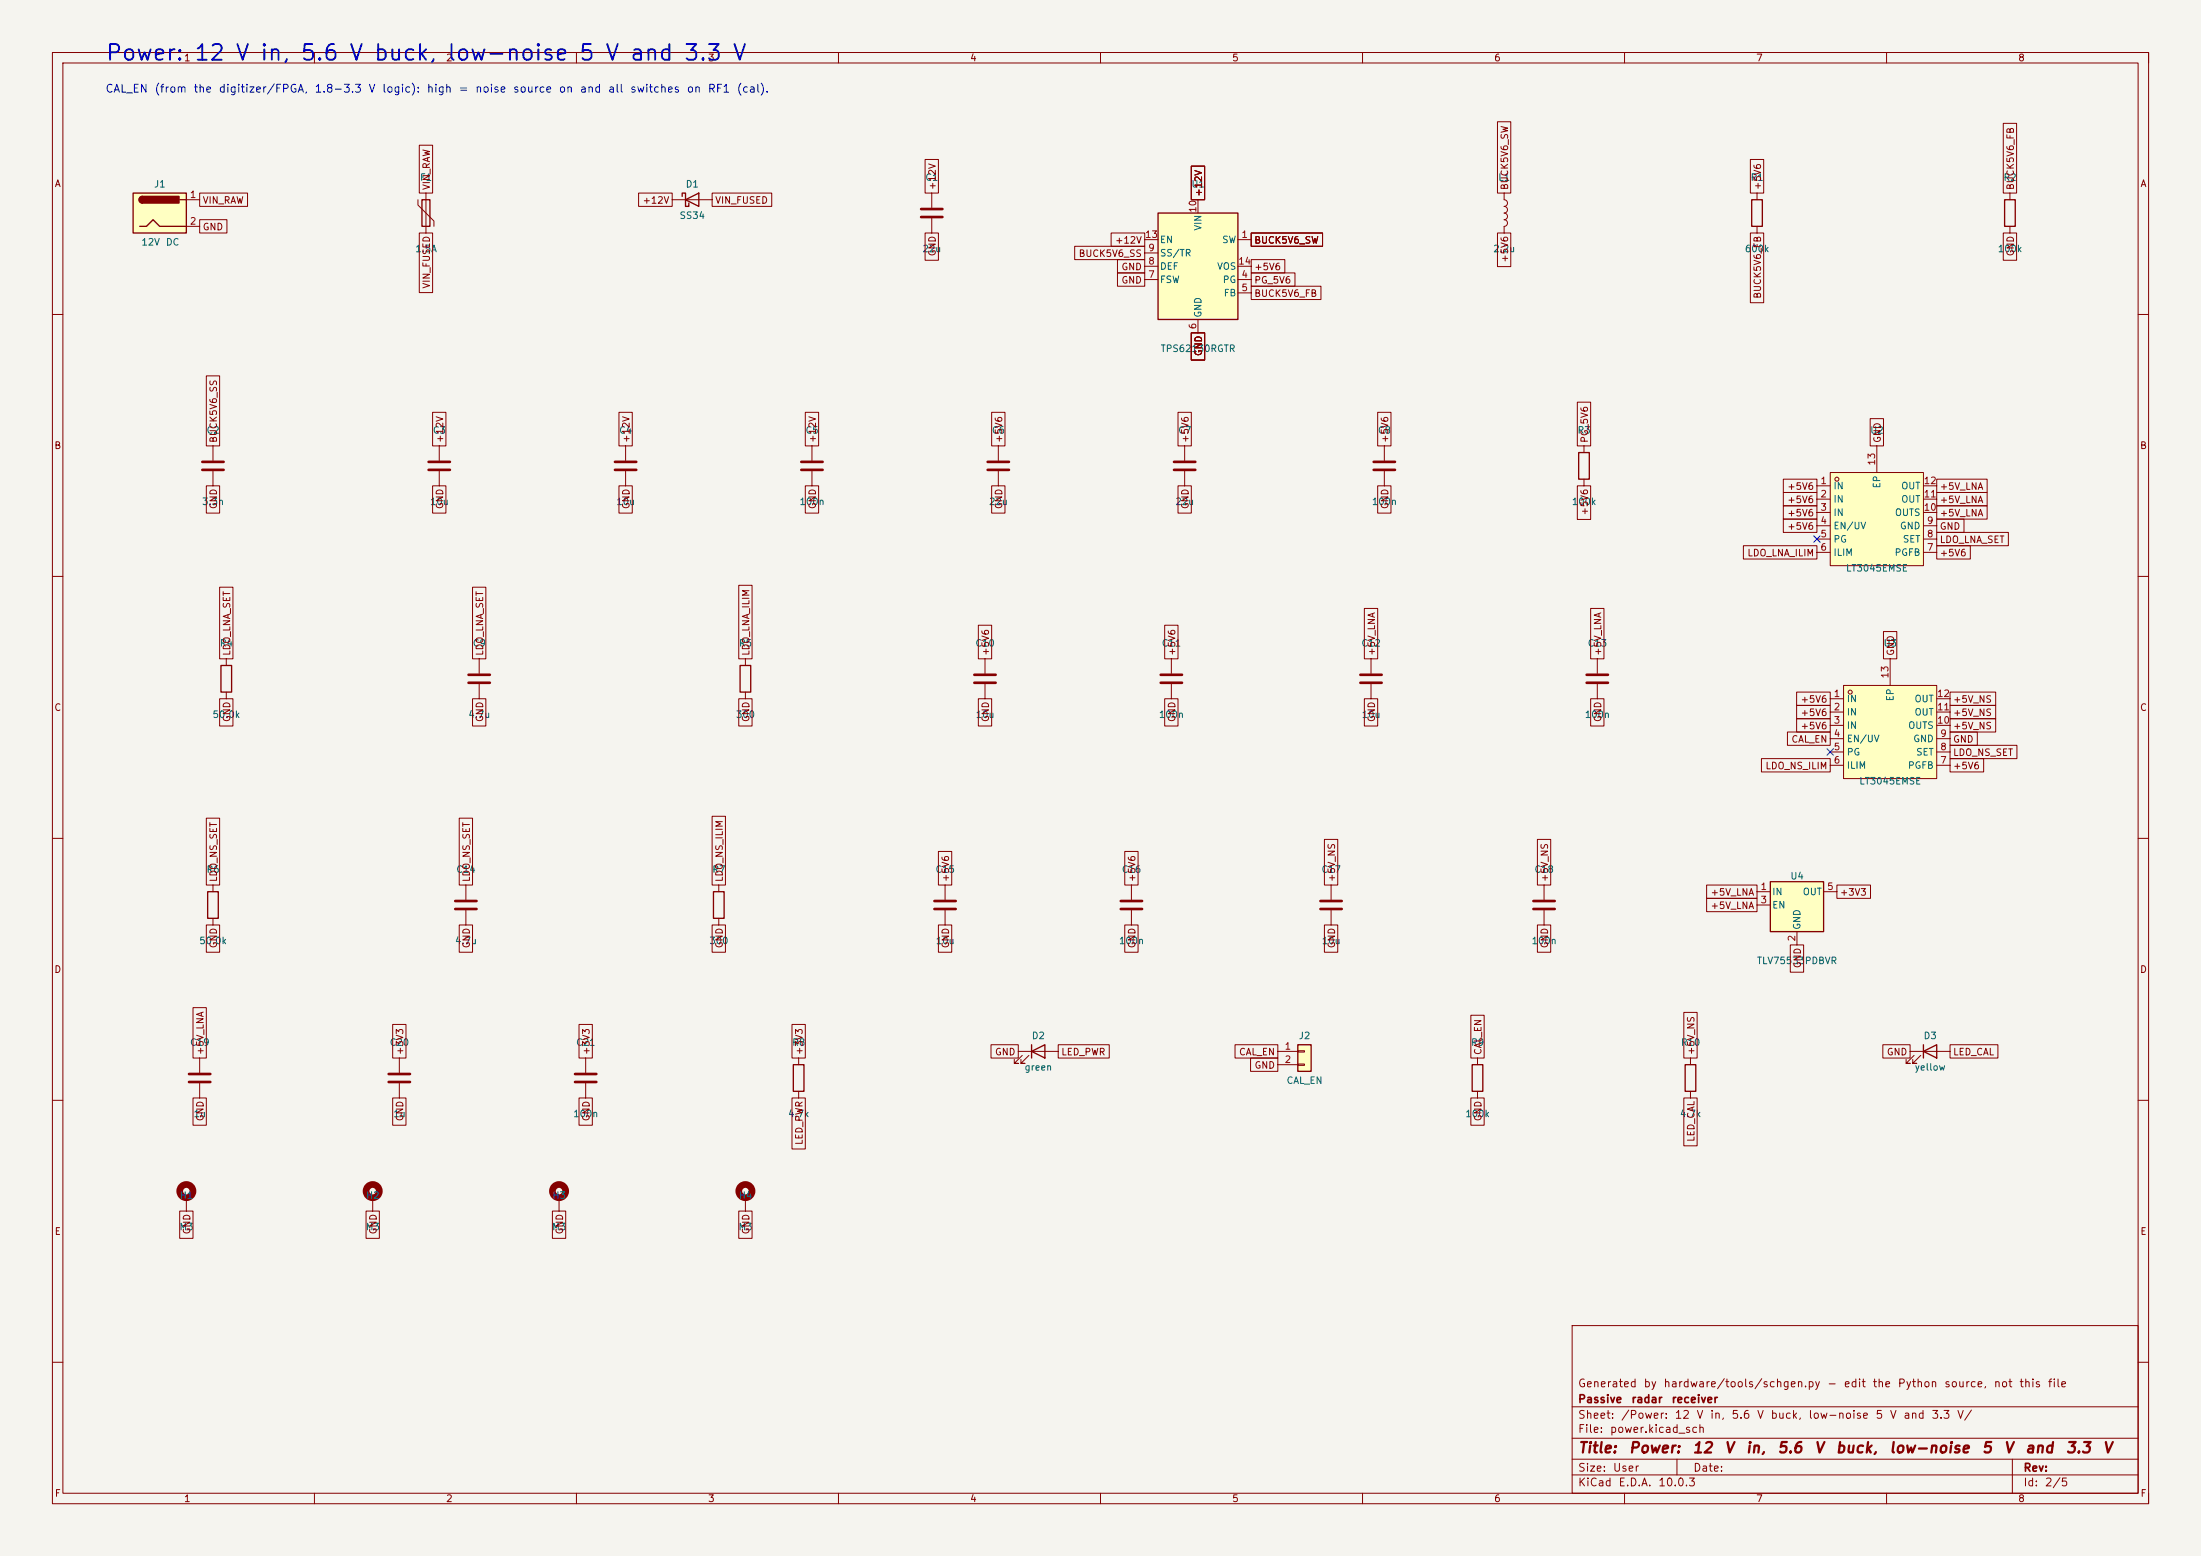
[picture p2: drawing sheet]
<svg xmlns="http://www.w3.org/2000/svg" width="420mm" height="297mm" viewBox="0 0 420 297" stroke-linecap="round" stroke-linejoin="round" font-family="sans-serif">
<path d="M0 0h420v297h-420z" fill="#f5f4ef" stroke="#f5f4ef" stroke-width=".19"/>
<g fill="none" stroke="#840000" stroke-width=".19">
<path d="M10 10h400v277h-400zM12 12h396v273h-396zM60 10v2M110 10v2M160 10v2M210 10v2M260 10v2M310 10v2M360 10v2M410 10v2M177.8 36.9v2.7M287 36.9v1.2a.64 .64 0 0 1 .7 .7 .64 .64 0 0 1-.7 .6 .64 .64 0 0 1 .7 .6 .64 .64 0 0 1-.7 .7"/>
<path d="M177.8 41.7v2.8M287 40.7a.64 .64 0 0 1 .7 .6 .64 .64 0 0 1-.7 .6 .63 .63 0 0 1 .7 .7 .63 .63 0 0 1-.7 .6v1.3M10 60h2M408 60h2M226.1 85.1v2.8M226.1 89.9v2.8M264.2 85.1v2.8M264.2 89.9v2.8M10 110h2M408 110h2M10 160h2M408 160h2"/>
<path d="M10 210h2M38.1 202v2.7M38.1 206.8v2.8M111.8 202v2.7M111.8 206.8v2.8M152.4 202v1.2M152.4 208.3v1.3M408 210h2M35.6 228.6v2.6M142.2 228.6v2.6M300 253h108v32h-108zM10 260h2"/>
<path d="M300 278.5h108M300 274.5h108M300 268.5h108M320 278.5v3M384 278.5v6.5M408 260h2M60 285v2M110 285v2M160 285v2M210 285v2M260 285v2M300 281.5h108"/>
<path d="M310 285v2M360 285v2M410 285v2"/>
</g>
<path d="M175.8 39.9h4M175.8 41.4h4M224 88.2h4.1M224 89.7h4.1M262.1 88.2h4.1M262.1 89.7h4.1M36.1 205h4M36.1 206.5h4M109.7 205h4.1M109.7 206.5h4.1" fill="none" stroke="#840000" stroke-width=".51"/>
<path d="M151.4 203.2h2v5.1h-2z" fill="none" stroke="#840000" stroke-width=".25"/>
<g fill="none" stroke="#840000" stroke-width="1.3">
<circle cx="35.6" cy="227.4" r="1.27"/>
<circle cx="142.2" cy="227.4" r="1.27"/>
</g>
<path d="M349.2 90.2h17.8v17.8h-17.8z" fill="#ffffc2"/>
<g fill="none" stroke="#840000" stroke-width=".19">
<path d="M335.3 36.9v1.2M383.5 36.9v1.2M335.3 43.2v1.3M383.5 43.2v1.3M154.9 85.1v2.8M154.9 89.9v2.8M190.5 85.1v2.8M190.5 89.9v2.8M302.3 85.1v1.3M302.3 91.5v1.2M346.7 92.7h2.5M346.7 95.3h2.5"/>
<path d="M346.7 97.8h2.5M349.2 90.2h17.8v17.8h-17.8zM358.1 85.1v5.1M367 92.7h2.6M367 95.3h2.6M367 97.8h2.6M346.7 100.4h2.5M346.7 102.9h2.5M346.7 105.4h2.5M367 100.4h2.6M367 102.9h2.6M367 105.4h2.6"/>
<path d="M40.6 168.9v1.3M40.6 175.3v1.3M88.9 168.9v2.8M88.9 173.8v2.8M137.2 168.9v1.3M137.2 175.3v1.3M76.2 202v2.7M76.2 206.8v2.8M71.1 228.6v2.6M106.7 228.6v2.6"/>
<circle cx="350.5" cy="91.5" r=".38"/>
</g>
<path d="M334.3 38.1h2v5.1h-2zM382.5 38.1h2.1v5.1h-2.1zM301.2 86.4h2.1v5.1h-2.1zM39.6 170.2h2.1v5.1h-2.1zM136.1 170.2h2.1v5.1h-2.1z" fill="none" stroke="#840000" stroke-width=".25"/>
<path d="M152.9 88.2h4.1M152.9 89.7h4.1M188.5 88.2h4M188.5 89.7h4M86.9 172h4M86.9 173.5h4M74.2 205h4M74.2 206.5h4" fill="none" stroke="#840000" stroke-width=".51"/>
<g fill="none" stroke="#840000" stroke-width="1.3">
<circle cx="71.1" cy="227.4" r="1.27"/>
<circle cx="106.7" cy="227.4" r="1.27"/>
</g>
<path d="M221 40.7h15.2v20.3h-15.2z" fill="#ffffc2"/>
<path d="M221 40.7h15.2v20.3h-15.2zM42.2 127h2v5.1h-2z" fill="none" stroke="#840000" stroke-width=".25"/>
<path d="M228.6 38.1v2.6M218.4 45.7h2.6M218.4 53.4h2.6M218.4 50.8h2.6M218.4 48.3h2.6M236.2 45.7h2.6M236.2 53.4h2.6M236.2 55.9h2.6M236.2 50.8h2.6M228.6 61v2.5M43.2 125.8v1.2M43.2 132.1v1.3" fill="none" stroke="#840000" stroke-width=".19"/>
<path d="M25.4 36.9h10.2v7.6h-10.2z" fill="#ffffc2"/>
<path d="M25.4 36.9h10.2v7.6h-10.2zM27.2 37.5a.64 .64 0 0 0-.7 .6 .64 .64 0 0 0 .7 .7M34.3 38.1h1.3M80.5 38.1h1.5v5.1h-1.5zM130.2 37.5v-.6h.6v2.5h.6v-.6M130.8 38.1l2.5-1.2v2.5zM26.7 43.2h1.2l1.3-1.3 1.3 1.3h5.1M141.2 127h2.1v5.1h-2.1z" fill="none" stroke="#840000" stroke-width=".25"/>
<g fill="#840000" stroke="#840000" stroke-width=".25">
<path d="M26.7 37.7l.5-.2v1.3a.63 .63 0 0 1-.6-.4 .63 .63 0 0 1 .1-.7z"/>
<path d="M27.2 37.5h7v1.3h-7z"/>
</g>
<g fill="none" stroke="#840000" stroke-width=".19">
<path d="M35.6 38.1h2.5M79.8 38.1v1l3 3.1v1M81.3 36.9v7.6M128.3 38.1h7.6M35.6 43.2h2.5M40.6 85.1v2.8M40.6 89.9v2.8M83.8 85.1v2.8M83.8 89.9v2.8M119.4 85.1v2.8M119.4 89.9v2.8M91.4 125.8v2.7"/>
<path d="M91.4 130.6v2.8M142.2 125.8v1.2M142.2 132.1v1.3"/>
</g>
<path d="M38.6 88.2h4.1M38.6 89.7h4.1M81.8 88.2h4.1M81.8 89.7h4.1M117.3 88.2h4.1M117.3 89.7h4.1M89.4 128.8h4.1M89.4 130.3h4.1" fill="none" stroke="#840000" stroke-width=".51"/>
<path d="M351.8 130.8h17.8v17.8h-17.8z" fill="#ffffc2"/>
<g fill="none" stroke="#840000" stroke-width=".19">
<path d="M349.2 133.4h2.6M349.2 135.9h2.6M349.2 138.5h2.6M351.8 130.8h17.8v17.8h-17.8zM360.7 125.8v5M369.6 133.4h2.5M369.6 135.9h2.5M369.6 138.5h2.5M349.2 141h2.6M349.2 143.5h2.6M349.2 146.1h2.6M369.6 141h2.5"/>
<path d="M369.6 143.5h2.5M369.6 146.1h2.5M194.3 200.7h7.6M195.1 201.4l-1.6 1.6h.8h-.8v-.8M196.3 201.4l-1.5 1.6h.8h-.8v-.8"/>
<circle cx="353.1" cy="132.1" r=".38"/>
</g>
<path d="M196.8 199.4v2.6M196.8 200.7l2.6-1.3v2.6z" fill="none" stroke="#840000" stroke-width=".25"/>
<path d="M337.8 168.3h10.2v9.5h-10.2z" fill="#ffffc2"/>
<path d="M337.8 168.3h10.2v9.5h-10.2zM367 199.4v2.6M367 200.7l2.6-1.3v2.6z" fill="none" stroke="#840000" stroke-width=".25"/>
<g fill="none" stroke="#840000" stroke-width=".19">
<path d="M223.5 125.8v2.7M223.5 130.6v2.8M261.6 125.8v2.7M261.6 130.6v2.8M304.8 125.8v2.7M304.8 130.6v2.8M254 168.9v2.8M254 173.8v2.8M294.6 168.9v2.8M294.6 173.8v2.8M335.3 170.2h2.5M335.3 172.7h2.5"/>
<path d="M342.9 177.8v2.6M348 170.2h2.5M364.5 200.7h7.6M365.3 201.4l-1.6 1.6h.8h-.8v-.8M366.5 201.4l-1.5 1.6h.8h-.8v-.8"/>
</g>
<path d="M221.5 128.8h4.1M221.5 130.3h4.1M259.6 128.8h4.1M259.6 130.3h4.1M302.8 128.8h4M302.8 130.3h4M252 172h4M252 173.5h4M292.6 172h4.1M292.6 173.5h4.1" fill="none" stroke="#840000" stroke-width=".51"/>
<path d="M247.6 199.4h2.6v5.1h-2.6z" fill="#ffffc2"/>
<path d="M247.6 199.4h2.6v5.1h-2.6zM280.9 203.2h2.1v5.1h-2.1zM321.6 203.2h2v5.1h-2z" fill="none" stroke="#840000" stroke-width=".25"/>
<g fill="none" stroke="#840000" stroke-width=".19">
<path d="M38.1 36.9h9.1v2.5h-9.1zM80 27.7h2.6v9.2h-2.6zM121.9 36.9h6.4v2.5h-6.4zM135.9 36.9h11.4v2.5h-11.4zM176.5 30.4h2.6v6.5h-2.6zM227.3 31.7h2.6v6.4h-2.6zM285.7 23.2h2.6v13.7h-2.6zM334 30.4h2.6v6.5h-2.6zM382.3 23.5h2.5v13.4h-2.5zM38.1 41.9h5.2v2.6h-5.2zM80 44.5h2.6v11.3h-2.6zM176.5 44.5h2.6v5.2h-2.6z"/>
<path d="M205.1 47h13.3v2.6h-13.3zM212 44.5h6.4v2.5h-6.4zM213.2 52.1h5.2v2.5h-5.2zM213.2 49.6h5.2v2.5h-5.2zM238.8 44.5h13.6v2.5h-13.6zM238.8 52.1h8.3v2.5h-8.3zM238.8 54.6h13.3v2.6h-13.3zM238.8 49.6h6.4v2.5h-6.4zM285.7 44.5h2.6v6.4h-2.6zM334 44.5h2.6v13.3h-2.6zM382.3 44.5h2.5v5.2h-2.5zM39.4 71.7h2.5v13.4h-2.5z"/>
<path d="M82.5 78.7h2.6v6.4h-2.6zM118.1 78.7h2.6v6.4h-2.6zM153.7 78.7h2.5v6.4h-2.5zM189.2 78.7h2.6v6.4h-2.6zM224.8 78.7h2.5v6.4h-2.5zM227.3 63.5h2.6v5.2h-2.6zM262.9 78.7h2.5v6.4h-2.5zM301 76.8h2.5v8.3h-2.5zM356.9 79.9h2.5v5.2h-2.5zM39.4 92.7h2.5v5.2h-2.5zM82.5 92.7h2.6v5.2h-2.6zM118.1 92.7h2.6v5.2h-2.6z"/>
<path d="M153.7 92.7h2.5v5.2h-2.5zM189.2 92.7h2.6v5.2h-2.6zM224.8 92.7h2.5v5.2h-2.5zM262.9 92.7h2.5v5.2h-2.5zM301 92.7h2.5v6.4h-2.5zM340.3 91.5h6.4v2.5h-6.4zM340.3 94h6.4v2.5h-6.4zM340.3 96.5h6.4v2.6h-6.4zM340.3 99.1h6.4v2.5h-6.4zM369.6 99.1h5.2v2.5h-5.2zM369.6 96.5h9.6v2.6h-9.6zM369.6 94h9.6v2.5h-9.6z"/>
<path d="M369.6 91.5h9.6v2.5h-9.6zM41.9 112.1h2.6v13.7h-2.6zM90.2 112.1h2.5v13.7h-2.5zM141 111.7h2.5v14.1h-2.5zM186.7 119.3h2.5v6.5h-2.5zM222.2 119.3h2.6v6.5h-2.6zM260.3 116.1h2.6v9.7h-2.6zM303.5 116.1h2.6v9.7h-2.6zM332.7 104.2h14v2.5h-14zM369.6 101.6h13.6v2.6h-13.6zM369.6 104.2h6.4v2.5h-6.4zM41.9 133.4h2.6v5.2h-2.6z"/>
<path d="M90.2 133.4h2.5v5.2h-2.5zM141 133.4h2.5v5.2h-2.5zM186.7 133.4h2.5v5.2h-2.5zM188 125.8v2.7M188 130.6v2.8M222.2 133.4h2.6v5.2h-2.6zM260.3 133.4h2.6v5.2h-2.6zM303.5 133.4h2.6v5.2h-2.6zM341.1 139.7h8.1v2.6h-8.1zM342.8 134.6h6.4v2.6h-6.4zM342.8 137.2h6.4v2.5h-6.4zM342.8 132.1h6.4v2.5h-6.4z"/>
<path d="M359.4 120.5h2.6v5.3h-2.6zM372.1 137.2h8.7v2.5h-8.7zM372.1 134.6h8.7v2.6h-8.7zM372.1 132.1h8.7v2.5h-8.7zM372.1 139.7h5.2v2.6h-5.2zM39.4 156.2h2.5v12.7h-2.5zM87.6 156.2h2.6v12.7h-2.6zM135.9 155.8h2.5v13.1h-2.5zM336.1 144.8h13.1v2.5h-13.1zM372.1 144.8h6.4v2.5h-6.4zM372.1 142.3h12.8v2.5h-12.8zM39.4 176.6h2.5v5.2h-2.5z"/>
<path d="M87.6 176.6h2.6v5.2h-2.6zM135.9 176.6h2.5v5.2h-2.5zM179.1 176.6h2.5v5.2h-2.5zM179.1 162.5h2.5v6.4h-2.5zM180.3 168.9v2.8M180.3 173.8v2.8M214.6 162.5h2.6v6.4h-2.6zM214.6 176.6h2.6v5.2h-2.6zM215.9 168.9v2.8M215.9 173.8v2.8M252.7 160.2h2.6v8.7h-2.6zM252.7 176.6h2.6v5.2h-2.6z"/>
<path d="M293.4 176.6h2.5v5.2h-2.5zM293.4 160.2h2.5v8.7h-2.5zM325.7 171.5h9.6v2.5h-9.6zM325.7 168.9h9.6v2.6h-9.6zM350.5 168.9h6.4v2.6h-6.4zM36.8 192.3h2.6v9.7h-2.6zM74.9 195.5h2.6v6.5h-2.6zM110.5 195.5h2.5v6.5h-2.5zM151.1 195.5h2.6v6.5h-2.6zM189.1 199.4h5.2v2.6h-5.2zM201.9 199.4h9.8v2.6h-9.8zM235.7 199.4h8.1v2.6h-8.1z"/>
<path d="M280.7 193.8h2.5v8.2h-2.5zM321.3 193.2h2.6v8.8h-2.6zM341.6 180.4h2.6v5.2h-2.6zM359.3 199.4h5.2v2.6h-5.2zM372.1 199.4h9.1v2.6h-9.1zM36.8 209.6h2.6v5.2h-2.6zM74.9 209.6h2.6v5.2h-2.6zM110.5 209.6h2.5v5.2h-2.5zM151.1 209.6h2.6v9.7h-2.6zM238.6 202h5.2v2.5h-5.2zM243.8 200.7h3.8M243.8 203.2h3.8"/>
<path d="M247.6 200.6h1.3v.2h-1.3zM247.6 203.1h1.3v.3h-1.3zM280.7 209.6h2.5v5.2h-2.5zM281.9 202v1.2M281.9 208.3v1.3M321.3 209.6h2.6v9.1h-2.6zM322.6 202v1.2M322.6 208.3v1.3M34.3 231.2h2.5v5.2h-2.5zM69.8 231.2h2.6v5.2h-2.6zM105.4 231.2h2.6v5.2h-2.6zM141 231.2h2.5v5.2h-2.5z"/>
</g>
<path d="M185.9 128.8h4.1M185.9 130.3h4.1M178.3 172h4.1M178.3 173.5h4.1M213.9 172h4M213.9 173.5h4" fill="none" stroke="#840000" stroke-width=".51"/>
<path d="M346.1 102.3l1.2 1.2M347.3 102.3l-1.2 1.2M348.6 142.9l1.3 1.2M349.9 142.9l-1.3 1.2" fill="none" stroke="#000084" stroke-width=".19"/>
<text font-size="3" fill="#0000c2" x="20" y="12.3">Power: 12 V in, 5.6 V buck, low-noise 5 V and 3.3 V</text>
<g font-size="2" fill="#840000">
<text x="301" y="277.9">Title:</text>
<text x="310.7" y="277.9">Power:</text>
<text x="322.8" y="277.9">12</text>
<text x="328.9" y="277.9">V</text>
<text x="333" y="277.9">in,</text>
<text x="339" y="277.9">5.6</text>
<text x="346.1" y="277.9">V</text>
<text x="350.1" y="277.9">buck,</text>
<text x="360.4" y="277.9">low-noise</text>
<text x="378" y="277.9">5</text>
<text x="382.2" y="277.9">V</text>
<text x="386.3" y="277.9">and</text>
<text x="394" y="277.9">3.3</text>
<text x="401.1" y="277.9">V</text>
</g>
<g font-size="1.5" fill="#0000c2">
<text x="20" y="18">CAL_EN</text>
<text x="29.4" y="18">(from</text>
<text x="36.8" y="18">the</text>
<text x="41.6" y="18">digitizer/FPGA,</text>
<text x="59.9" y="18">1.8-3.3</text>
<text x="70.2" y="18">V</text>
<text x="72.8" y="18">logic):</text>
<text x="81.3" y="18">high</text>
<text x="87.4" y="18">=</text>
<text x="90.6" y="18">noise</text>
<text x="97.8" y="18">source</text>
<text x="106.5" y="18">on</text>
<text x="110.5" y="18">and</text>
<text x="115.9" y="18">all</text>
<text x="120.1" y="18">switches</text>
<text x="130.9" y="18">on</text>
<text x="134.9" y="18">RF1</text>
<text x="140.5" y="18">(cal).</text>
</g>
<g font-size="1.5" fill="#840000">
<text x="301" y="268.2">Passive</text>
<text x="301" y="265.2">Generated</text>
<text x="311.2" y="268.2">radar</text>
<text x="313.5" y="265.2">by</text>
<text x="317.3" y="265.2">hardware/tools/schgen.py</text>
<text x="318.8" y="268.2">receiver</text>
<text x="348.5" y="265.2">-</text>
<text x="351.7" y="265.2">edit</text>
<text x="357.2" y="265.2">the</text>
<text x="362" y="265.2">Python</text>
<text x="370.9" y="265.2">source,</text>
<text x="380.3" y="265.2">not</text>
<text x="385.2" y="265.2">this</text>
<text x="390.6" y="265.2">file</text>
<text x="301" y="273.9">File:</text>
<text x="301" y="271.2">Sheet:</text>
<text x="307.1" y="273.9">power.kicad_sch</text>
<text x="309.2" y="271.2">/Power:</text>
<text x="319.5" y="271.2">12</text>
<text x="323.6" y="271.2">V</text>
<text x="326.2" y="271.2">in,</text>
<text x="330.3" y="271.2">5.6</text>
<text x="335.2" y="271.2">V</text>
<text x="337.7" y="271.2">buck,</text>
<text x="345" y="271.2">low-noise</text>
<text x="357.8" y="271.2">5</text>
<text x="360.5" y="271.2">V</text>
<text x="363.1" y="271.2">and</text>
<text x="368.5" y="271.2">3.3</text>
<text x="373.3" y="271.2">V/</text>
<text x="301" y="281.3">Size:</text>
<text x="307.7" y="281.3">User</text>
<text x="323" y="281.3">Date:</text>
<text x="386" y="281.3">Rev:</text>
<text x="301" y="284.1">KiCad</text>
<text x="308.7" y="284.1">E.D.A.</text>
<text x="316.3" y="284.1">10.0.3</text>
<text x="386" y="284.1">Id:</text>
<text x="390.1" y="284.1">2/5</text>
</g>
<g font-size="1.3" fill="#840000">
<text x="35" y="12">1</text>
<text x="85" y="12">2</text>
<text x="135" y="12">3</text>
<text x="185" y="12">4</text>
<text x="235" y="12">5</text>
<text x="285" y="12">6</text>
<text x="335" y="12">7</text>
<text x="385" y="12">8</text>
<text x="10.3" y="36">A</text>
<text x="38.6" y="39.2">VIN_RAW</text>
<text x="82.3" y="36.4" transform="rotate(-90 82.3 36.4)">VIN_RAW</text>
<text x="122.5" y="39.2">+12V</text>
<text x="136.4" y="39.2">VIN_FUSED</text>
<text x="178.9" y="36.4" transform="rotate(-90 178.9 36.4)">+12V</text>
<text x="229.7" y="37.6" transform="rotate(-90 229.7 37.6)">+12V</text>
<text x="288.1" y="36.4" transform="rotate(-90 288.1 36.4)">BUCK5V6_SW</text>
<text x="336.3" y="36.4" transform="rotate(-90 336.3 36.4)">+5V6</text>
<text x="384.6" y="36.4" transform="rotate(-90 384.6 36.4)">BUCK5V6_FB</text>
<text x="408.3" y="36">A</text>
<text x="38.6" y="44.3">GND</text>
<text x="212.7" y="46.8">+12V</text>
<text x="239.2" y="46.8">BUCK5V6_SW</text>
<text x="178.9" y="49" transform="rotate(-90 178.9 49)">GND</text>
<text x="205.7" y="49.3">BUCK5V6_SS</text>
<text x="213.9" y="51.9">GND</text>
<text x="239.2" y="51.9">+5V6</text>
<text x="288.1" y="50.2" transform="rotate(-90 288.1 50.2)">+5V6</text>
<text x="384.6" y="49" transform="rotate(-90 384.6 49)">GND</text>
<text x="82.3" y="55.2" transform="rotate(-90 82.3 55.2)">VIN_FUSED</text>
<text x="213.9" y="54.4">GND</text>
<text x="239.2" y="54.4">PG_5V6</text>
<text x="239.2" y="57">BUCK5V6_FB</text>
<text x="336.3" y="57.1" transform="rotate(-90 336.3 57.1)">BUCK5V6_FB</text>
<text x="229.7" y="68.1" transform="rotate(-90 229.7 68.1)">GND</text>
<text x="10.3" y="86">B</text>
<text x="41.7" y="84.6" transform="rotate(-90 41.7 84.6)">BUCK5V6_SS</text>
<text x="84.9" y="84.6" transform="rotate(-90 84.9 84.6)">+12V</text>
<text x="120.4" y="84.6" transform="rotate(-90 120.4 84.6)">+12V</text>
<text x="156" y="84.6" transform="rotate(-90 156 84.6)">+12V</text>
<text x="191.6" y="84.6" transform="rotate(-90 191.6 84.6)">+5V6</text>
<text x="227.1" y="84.6" transform="rotate(-90 227.1 84.6)">+5V6</text>
<text x="265.2" y="84.6" transform="rotate(-90 265.2 84.6)">+5V6</text>
<text x="303.3" y="84.6" transform="rotate(-90 303.3 84.6)">PG_5V6</text>
<text x="359.2" y="84.6" transform="rotate(-90 359.2 84.6)">GND</text>
<text x="408.3" y="86">B</text>
<text x="341" y="93.8">+5V6</text>
<text x="370" y="93.8">+5V_LNA</text>
<text x="41.7" y="97.3" transform="rotate(-90 41.7 97.3)">GND</text>
<text x="84.9" y="97.3" transform="rotate(-90 84.9 97.3)">GND</text>
<text x="120.4" y="97.3" transform="rotate(-90 120.4 97.3)">GND</text>
<text x="156" y="97.3" transform="rotate(-90 156 97.3)">GND</text>
<text x="191.6" y="97.3" transform="rotate(-90 191.6 97.3)">GND</text>
<text x="227.1" y="97.3" transform="rotate(-90 227.1 97.3)">GND</text>
<text x="265.2" y="97.3" transform="rotate(-90 265.2 97.3)">GND</text>
<text x="303.3" y="98.5" transform="rotate(-90 303.3 98.5)">+5V6</text>
<text x="341" y="96.3">+5V6</text>
<text x="341" y="98.9">+5V6</text>
<text x="341" y="101.4">+5V6</text>
<text x="370" y="101.4">GND</text>
<text x="370" y="98.9">+5V_LNA</text>
<text x="370" y="96.3">+5V_LNA</text>
<text x="333.3" y="106.5">LDO_LNA_ILIM</text>
<text x="370" y="104">LDO_LNA_SET</text>
<text x="370" y="106.5">+5V6</text>
<text x="44.2" y="125.3" transform="rotate(-90 44.2 125.3)">LDO_LNA_SET</text>
<text x="92.5" y="125.3" transform="rotate(-90 92.5 125.3)">LDO_LNA_SET</text>
<text x="143.3" y="125.3" transform="rotate(-90 143.3 125.3)">LDO_LNA_ILIM</text>
<text x="189" y="125.3" transform="rotate(-90 189 125.3)">+5V6</text>
<text x="224.6" y="125.3" transform="rotate(-90 224.6 125.3)">+5V6</text>
<text x="262.7" y="125.3" transform="rotate(-90 262.7 125.3)">+5V_LNA</text>
<text x="305.9" y="125.3" transform="rotate(-90 305.9 125.3)">+5V_LNA</text>
<text x="361.7" y="125.3" transform="rotate(-90 361.7 125.3)">GND</text>
<text x="10.3" y="136">C</text>
<text x="44.2" y="137.9" transform="rotate(-90 44.2 137.9)">GND</text>
<text x="92.5" y="137.9" transform="rotate(-90 92.5 137.9)">GND</text>
<text x="143.3" y="137.9" transform="rotate(-90 143.3 137.9)">GND</text>
<text x="189" y="137.9" transform="rotate(-90 189 137.9)">GND</text>
<text x="224.6" y="137.9" transform="rotate(-90 224.6 137.9)">GND</text>
<text x="262.7" y="137.9" transform="rotate(-90 262.7 137.9)">GND</text>
<text x="305.9" y="137.9" transform="rotate(-90 305.9 137.9)">GND</text>
<text x="343.5" y="137">+5V6</text>
<text x="343.5" y="134.4">+5V6</text>
<text x="372.6" y="137">+5V_NS</text>
<text x="372.6" y="134.4">+5V_NS</text>
<text x="408.3" y="136">C</text>
<text x="341.7" y="142.1">CAL_EN</text>
<text x="343.5" y="139.5">+5V6</text>
<text x="372.6" y="139.5">+5V_NS</text>
<text x="372.6" y="142.1">GND</text>
<text x="336.8" y="147.1">LDO_NS_ILIM</text>
<text x="372.6" y="147.1">+5V6</text>
<text x="372.6" y="144.6">LDO_NS_SET</text>
<text x="41.7" y="168.5" transform="rotate(-90 41.7 168.5)">LDO_NS_SET</text>
<text x="90" y="168.5" transform="rotate(-90 90 168.5)">LDO_NS_SET</text>
<text x="138.2" y="168.5" transform="rotate(-90 138.2 168.5)">LDO_NS_ILIM</text>
<text x="181.4" y="168.5" transform="rotate(-90 181.4 168.5)">+5V6</text>
<text x="217" y="168.5" transform="rotate(-90 217 168.5)">+5V6</text>
<text x="255.1" y="168.5" transform="rotate(-90 255.1 168.5)">+5V_NS</text>
<text x="295.7" y="168.5" transform="rotate(-90 295.7 168.5)">+5V_NS</text>
<text x="326.3" y="173.8">+5V_LNA</text>
<text x="326.3" y="171.3">+5V_LNA</text>
<text x="351" y="171.3">+3V3</text>
<text x="41.7" y="181.1" transform="rotate(-90 41.7 181.1)">GND</text>
<text x="90" y="181.1" transform="rotate(-90 90 181.1)">GND</text>
<text x="138.2" y="181.1" transform="rotate(-90 138.2 181.1)">GND</text>
<text x="181.4" y="181.1" transform="rotate(-90 181.4 181.1)">GND</text>
<text x="217" y="181.1" transform="rotate(-90 217 181.1)">GND</text>
<text x="255.1" y="181.1" transform="rotate(-90 255.1 181.1)">GND</text>
<text x="295.7" y="181.1" transform="rotate(-90 295.7 181.1)">GND</text>
<text x="344" y="184.9" transform="rotate(-90 344 184.9)">GND</text>
<text x="10.3" y="186">D</text>
<text x="408.3" y="186">D</text>
<text x="39.2" y="201.5" transform="rotate(-90 39.2 201.5)">+5V_LNA</text>
<text x="77.3" y="201.5" transform="rotate(-90 77.3 201.5)">+3V3</text>
<text x="112.8" y="201.5" transform="rotate(-90 112.8 201.5)">+3V3</text>
<text x="153.5" y="201.5" transform="rotate(-90 153.5 201.5)">+3V3</text>
<text x="189.8" y="201.7">GND</text>
<text x="202.4" y="201.7">LED_PWR</text>
<text x="236.3" y="201.7">CAL_EN</text>
<text x="283" y="201.5" transform="rotate(-90 283 201.5)">CAL_EN</text>
<text x="323.6" y="201.5" transform="rotate(-90 323.6 201.5)">+5V_NS</text>
<text x="359.9" y="201.7">GND</text>
<text x="372.6" y="201.7">LED_CAL</text>
<text x="239.3" y="204.3">GND</text>
<text x="39.2" y="214.1" transform="rotate(-90 39.2 214.1)">GND</text>
<text x="77.3" y="214.1" transform="rotate(-90 77.3 214.1)">GND</text>
<text x="112.8" y="214.1" transform="rotate(-90 112.8 214.1)">GND</text>
<text x="283" y="214.1" transform="rotate(-90 283 214.1)">GND</text>
<text x="153.5" y="218.7" transform="rotate(-90 153.5 218.7)">LED_PWR</text>
<text x="323.6" y="218.1" transform="rotate(-90 323.6 218.1)">LED_CAL</text>
<text x="10.3" y="236">E</text>
<text x="36.6" y="235.7" transform="rotate(-90 36.6 235.7)">GND</text>
<text x="72.2" y="235.7" transform="rotate(-90 72.2 235.7)">GND</text>
<text x="107.7" y="235.7" transform="rotate(-90 107.7 235.7)">GND</text>
<text x="143.3" y="235.7" transform="rotate(-90 143.3 235.7)">GND</text>
<text x="408.3" y="236">E</text>
<text x="10.3" y="286">F</text>
<text x="35" y="287">1</text>
<text x="85" y="287">2</text>
<text x="135" y="287">3</text>
<text x="185" y="287">4</text>
<text x="235" y="287">5</text>
<text x="285" y="287">6</text>
<text x="335" y="287">7</text>
<text x="385" y="287">8</text>
<text x="408.3" y="286">F</text>
</g>
<g font-size="1.3" fill="#006464">
<text x="80" y="34.8">F1</text>
<text x="176.5" y="34.8">C1</text>
<text x="285.8" y="34.8">L1</text>
<text x="333.9" y="34.8">R1</text>
<text x="382.2" y="34.8">R2</text>
<text x="29.3" y="36.1">J1</text>
<text x="130.7" y="36.1">D1</text>
<text x="227.2" y="36.1">U1</text>
<text x="26.9" y="47.2">12V</text>
<text x="31.5" y="47.2">DC</text>
<text x="129.6" y="42.1">SS34</text>
<text x="221.2" y="46.7">EN</text>
<text x="229.6" y="44.1" transform="rotate(-90 229.6 44.1)">VIN</text>
<text x="233.1" y="46.7">SW</text>
<text x="79.1" y="48.4">1.5A</text>
<text x="175.9" y="48.4">22u</text>
<text x="221.2" y="51.8">DEF</text>
<text x="221.2" y="49.3">SS/TR</text>
<text x="232.1" y="51.8">VOS</text>
<text x="284.8" y="48.4">2.2u</text>
<text x="332.9" y="48.4">600k</text>
<text x="381.1" y="48.4">100k</text>
<text x="221.2" y="54.3">FSW</text>
<text x="233.2" y="54.3">PG</text>
<text x="233.4" y="56.9">FB</text>
<text x="229.6" y="60.7" transform="rotate(-90 229.6 60.7)">GND</text>
<text x="221.4" y="67.5">TPS62130RGTR</text>
<text x="39.3" y="83.1">C2</text>
<text x="82.5" y="83.1">C3</text>
<text x="118" y="83.1">C4</text>
<text x="153.6" y="83.1">C5</text>
<text x="189.2" y="83.1">C6</text>
<text x="224.7" y="83.1">C7</text>
<text x="262.8" y="83.1">C8</text>
<text x="300.9" y="83.1">R3</text>
<text x="356.8" y="83.1">U2</text>
<text x="349.8" y="93.7">IN</text>
<text x="359.1" y="93.3" transform="rotate(-90 359.1 93.3)">EP</text>
<text x="362.7" y="93.7">OUT</text>
<text x="38.5" y="96.7">3.3n</text>
<text x="81.9" y="96.7">10u</text>
<text x="117.5" y="96.7">10u</text>
<text x="152.4" y="96.7">100n</text>
<text x="188.6" y="96.7">22u</text>
<text x="224.2" y="96.7">22u</text>
<text x="261.7" y="96.7">100n</text>
<text x="299.8" y="96.7">100k</text>
<text x="349.8" y="96.2">IN</text>
<text x="349.8" y="98.8">IN</text>
<text x="349.8" y="101.3">EN/UV</text>
<text x="361.5" y="98.8">OUTS</text>
<text x="362.4" y="101.3">GND</text>
<text x="362.7" y="96.2">OUT</text>
<text x="349.8" y="103.9">PG</text>
<text x="349.8" y="106.4">ILIM</text>
<text x="361.4" y="106.4">PGFB</text>
<text x="363" y="103.9">SET</text>
<text x="352.1" y="109.4">LT3045EMSE</text>
<text x="41.8" y="123.7">R4</text>
<text x="90.1" y="123.7">C9</text>
<text x="140.9" y="123.7">R5</text>
<text x="186" y="123.7">C10</text>
<text x="221.6" y="123.7">C11</text>
<text x="259.7" y="123.7">C12</text>
<text x="302.9" y="123.7">C13</text>
<text x="359.3" y="123.7">U3</text>
<text x="40.4" y="137.3">50.0k</text>
<text x="89.3" y="137.3">4.7u</text>
<text x="140.3" y="137.3">300</text>
<text x="186.1" y="137.3">10u</text>
<text x="221" y="137.3">100n</text>
<text x="259.7" y="137.3">10u</text>
<text x="302.3" y="137.3">100n</text>
<text x="352.3" y="134.3">IN</text>
<text x="352.3" y="136.9">IN</text>
<text x="361.7" y="134" transform="rotate(-90 361.7 134)">EP</text>
<text x="365.2" y="136.9">OUT</text>
<text x="365.2" y="134.3">OUT</text>
<text x="352.3" y="139.4">IN</text>
<text x="352.3" y="142">EN/UV</text>
<text x="364" y="139.4">OUTS</text>
<text x="365" y="142">GND</text>
<text x="352.3" y="144.5">PG</text>
<text x="352.3" y="147">ILIM</text>
<text x="364" y="147">PGFB</text>
<text x="365.5" y="144.5">SET</text>
<text x="354.7" y="150">LT3045EMSE</text>
<text x="39.3" y="166.9">R6</text>
<text x="87" y="166.9">C14</text>
<text x="135.8" y="166.9">R7</text>
<text x="178.4" y="166.9">C15</text>
<text x="214" y="166.9">C16</text>
<text x="252.1" y="166.9">C17</text>
<text x="292.7" y="166.9">C18</text>
<text x="338.1" y="171.2">IN</text>
<text x="338.1" y="173.7">EN</text>
<text x="341.5" y="168.2">U4</text>
<text x="343.9" y="171.2">OUT</text>
<text x="343.9" y="177.6" transform="rotate(-90 343.9 177.6)">GND</text>
<text x="37.9" y="180.5">50.0k</text>
<text x="86.7" y="180.5">4.7u</text>
<text x="135.2" y="180.5">300</text>
<text x="178.5" y="180.5">10u</text>
<text x="213.4" y="180.5">100n</text>
<text x="252.1" y="180.5">10u</text>
<text x="292.1" y="180.5">100n</text>
<text x="335.1" y="184.3">TLV75533PDBVR</text>
<text x="36.2" y="199.9">C19</text>
<text x="74.3" y="199.9">C20</text>
<text x="109.8" y="199.9">C21</text>
<text x="151.1" y="199.9">R8</text>
<text x="196.8" y="198.7">D2</text>
<text x="247.7" y="198.7">J2</text>
<text x="280.6" y="199.9">R9</text>
<text x="320.6" y="199.9">R10</text>
<text x="367" y="198.7">D3</text>
<text x="195.4" y="204.7">green</text>
<text x="245.4" y="207.2">CAL_EN</text>
<text x="365.3" y="204.7">yellow</text>
<text x="36.8" y="213.5">1u</text>
<text x="74.9" y="213.5">1u</text>
<text x="109.3" y="213.5">100n</text>
<text x="150.3" y="213.5">4.7k</text>
<text x="279.5" y="213.5">100k</text>
<text x="320.5" y="213.5">4.7k</text>
<text x="34.2" y="229.1">H1</text>
<text x="69.7" y="229.1">H2</text>
<text x="105.3" y="229.1">H3</text>
<text x="140.9" y="229.1">H4</text>
<text x="34.1" y="235.1">M3</text>
<text x="69.7" y="235.1">M3</text>
<text x="105.2" y="235.1">M3</text>
<text x="140.8" y="235.1">M3</text>
</g>
<g font-size="1.3" fill="#a90000">
<text x="36.1" y="38.1">1</text>
<text x="228.6" y="40.7" transform="rotate(-90 228.6 40.7)">10</text>
<text x="36.1" y="43.2">2</text>
<text x="218.4" y="45.7">13</text>
<text x="236.8" y="45.7">1</text>
<text x="219" y="53.3">7</text>
<text x="219" y="50.8">8</text>
<text x="219" y="48.3">9</text>
<text x="236.2" y="50.8">14</text>
<text x="236.8" y="53.3">4</text>
<text x="236.8" y="55.9">5</text>
<text x="228.6" y="63" transform="rotate(-90 228.6 63)">6</text>
<text x="358.1" y="89" transform="rotate(-90 358.1 89)">13</text>
<text x="347.3" y="92.7">1</text>
<text x="347.3" y="95.2">2</text>
<text x="367" y="95.2">11</text>
<text x="367" y="92.7">12</text>
<text x="347.3" y="97.8">3</text>
<text x="347.3" y="100.3">4</text>
<text x="367" y="97.8">10</text>
<text x="367.6" y="100.3">9</text>
<text x="347.3" y="102.9">5</text>
<text x="347.3" y="105.4">6</text>
<text x="367.6" y="105.4">7</text>
<text x="367.6" y="102.9">8</text>
<text x="360.7" y="129.6" transform="rotate(-90 360.7 129.6)">13</text>
<text x="349.8" y="133.3">1</text>
<text x="349.8" y="135.9">2</text>
<text x="369.5" y="135.9">11</text>
<text x="369.5" y="133.3">12</text>
<text x="349.8" y="138.4">3</text>
<text x="349.8" y="141">4</text>
<text x="349.8" y="143.5">5</text>
<text x="369.5" y="138.4">10</text>
<text x="370.1" y="143.5">8</text>
<text x="370.1" y="141">9</text>
<text x="349.8" y="146">6</text>
<text x="370.1" y="146">7</text>
<text x="335.8" y="170.2">1</text>
<text x="335.8" y="172.7">3</text>
<text x="348.5" y="170.2">5</text>
<text x="342.9" y="179.8" transform="rotate(-90 342.9 179.8)">2</text>
<text x="245" y="200.7">1</text>
<text x="245" y="203.2">2</text>
</g>
</svg>
